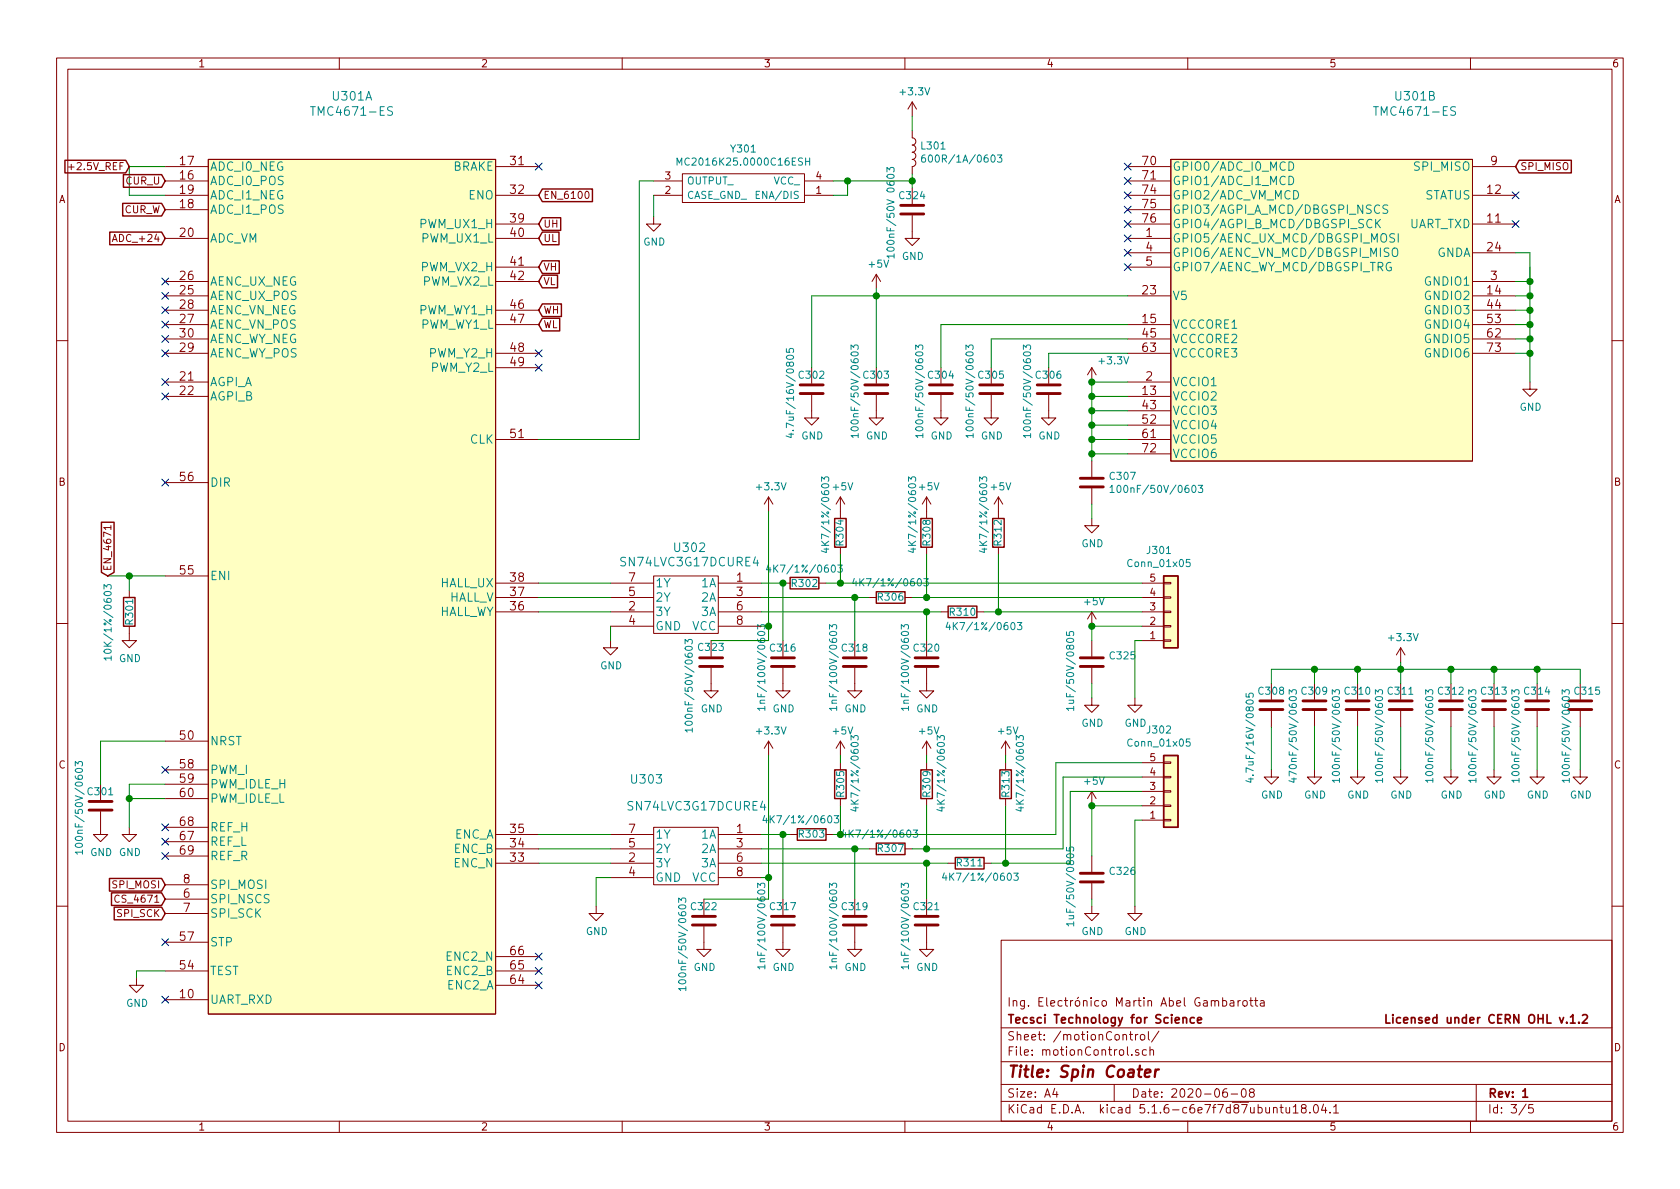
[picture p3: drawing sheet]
<svg xmlns="http://www.w3.org/2000/svg" width="297mm" height="210mm" viewBox="0 0 297 210" stroke-linecap="round" stroke-linejoin="round" font-family="sans-serif">
<g fill="none" stroke="#840000" stroke-width=".18">
<path d="M10 10.3h277v189.9h-277zM12 12.2h273v186.1h-273zM60 10.3v1.9M110 10.3v1.9M160 10.3v1.9M161.3 18v2.6M161.3 18l-.8 1.3M161.3 18l.8 1.3M210 10.3v1.9M260 10.3v1.9M12.1 29.5h1M29.2 32h7.6"/>
<path d="M29.2 29.5h7.6M29.2 37.1h7.6M29.2 34.5h7.6M36.8 28.2h50.8v151.1h-50.8zM87.6 29.5h7.6M87.6 34.5h7.6M87.6 39.6h7.6M103.5 34l.2-.2a.69 .69 0 0 1 .5 .7 .69 .69 0 0 1-.5 .6l-.2-.1-.1-.4zM115.6 38.3v1.3h1.2l-1.2 1.3-1.3-1.3h1.3M115.6 32h5M115.6 34.5h5M120.6 30.7h21.6v5.1h-21.6z"/>
<path d="M142.2 32h5.1M142.2 34.5h5.1M161.3 23.1v1.3a.63 .63 0 0 1 .6 .6 .63 .63 0 0 1-.6 .6 .63 .63 0 0 1 .6 .7 .63 .63 0 0 1-.6 .6 .63 .63 0 0 1 .6 .7 .63 .63 0 0 1-.6 .6 .63 .63 0 0 1 .6 .6 .63 .63 0 0 1-.6 .7v1.2M161.3 38.1v4.1h1.3l-1.3 1.2-1.3-1.2h1.3M161.3 33.3v2.8M199.4 32h7.6M199.4 29.5h7.6M199.4 37.1h7.6M199.4 34.5h7.6M199.4 39.6h7.6M207 28.2h53.3v53.3h-53.3zM260.3 29.5h7.7"/>
<path d="M260.3 34.5h7.7M260.3 39.6h7.7M19.9 42.7l.4-1.3 .4 1.3M20 42.4h.6M29.2 42.2h7.6M29.2 52.3h7.6M29.2 49.8h7.6M29.2 57.4h7.6M29.2 54.9h7.6M29.2 59.9h7.6M87.6 42.2h7.6M87.6 49.8h7.6"/>
<path d="M87.6 57.4h7.6M87.6 54.9h7.6M87.6 47.2h7.6M154.9 48.5l-.7 1.3M154.9 48.5v2.5M154.9 48.5l.8 1.3M199.4 42.2h7.6M199.4 52.3h7.6M199.4 57.4h7.6M199.4 59.9h7.6M199.4 47.2h7.6M199.4 44.7h7.6"/>
<path d="M260.3 52.3h7.7M260.3 49.8h7.7M260.3 57.4h7.7M260.3 54.9h7.7M260.3 59.9h7.7M260.3 44.7h7.7M10 60.2h2M29.2 67.6h7.6M29.2 70.1h7.6M29.2 62.5h7.6M87.6 62.5h7.6M87.6 65h7.6"/>
<path d="M87.6 77.7h7.6M143.5 69.8v4.1h1.3l-1.3 1.3-1.3-1.3h1.3M143.5 65v2.8M154.9 69.8v4.1h1.3l-1.3 1.3-1.2-1.3h1.2M154.9 65v2.8M166.4 69.8v4.1h1.2l-1.2 1.3-1.3-1.3h1.3M166.4 65v2.8M175.3 69.8v4.1h1.2l-1.2 1.3-1.3-1.3h1.3M175.3 65v2.8M185.4 69.8v4.1h1.3l-1.3 1.3-1.3-1.3h1.3M185.4 65v2.8M193 65v2.6"/>
<path d="M193 65l-.7 1.3M193 65l.8 1.3M199.4 67.6h7.6M199.4 70.1h7.6M199.4 62.5h7.6M199.4 77.7h7.6M199.4 72.6h7.6M199.4 75.2h7.6M260.3 62.5h7.7M270.5 67.6v1.2h1.3l-1.3 1.3-1.3-1.3h1.3M285 60.2h2M19.6 93.3h-1.3l.4 .3"/>
<path d="M19.6 92.9v.7M29.2 85.3h7.6M135.9 87.9v2.5M135.9 87.9l-.8 1.2M135.9 87.9l.8 1.2M148.6 87.9v3.8M148.6 96.8v1.2M148.6 87.9l-.8 1.2M148.6 87.9l.8 1.2M163.8 87.9v3.8M163.8 96.8v1.2M163.8 87.9l-.7 1.2"/>
<path d="M163.8 87.9l.8 1.2M176.5 87.9v3.8M176.5 96.8v1.2M176.5 87.9l-.7 1.2M176.5 87.9l.8 1.2M193 91.7v1.3h1.3l-1.3 1.2-1.2-1.2h1.2M193 81.5v2.8M193 86.4v2.7M199.4 80.3h7.6M10 110.3h2M22.9 110.7v2.6h1.2l-1.2 1.2-1.3-1.2h1.3M22.9 104.4v1.3"/>
<path d="M29.2 101.8h7.6M87.6 108.2h7.6M87.6 105.7h7.6M87.6 103.1h7.6M107.9 113.3v1.2h1.3l-1.3 1.3-1.2-1.3h1.2M107.9 108.2h7.7M107.9 105.7h7.7M107.9 103.1h7.7M107.9 110.7h7.7M115.6 101.8h11.4v10.2h-11.4zM125.7 118.1v4.1h1.3l-1.3 1.2-1.2-1.2h1.2M125.7 113.3v2.8"/>
<path d="M127 108.2h7.6M127 105.7h7.6M127 103.1h7.6M127 110.7h7.6M138.4 118.1v4.1h1.3l-1.3 1.2-1.2-1.2h1.2M138.4 103.1h1.3M138.4 113.3v2.8M144.8 103.1h1.2M151.1 118.1v4.1h1.3l-1.3 1.2-1.2-1.2h1.2M151.1 113.3v2.8M153.7 105.7h1.2M160 105.7h1.3"/>
<path d="M163.8 118.1v4.1h1.3l-1.3 1.2-1.2-1.2h1.2M163.8 113.3v2.8M166.4 108.2h1.2M172.7 108.2h1.3M193 108.2v2.5M193 113.3v2.8M193 118.1v2.8M193 108.2l-.7 1.3M193 108.2l.8 1.3M201.9 108.2h3.8M201.9 105.7h3.8M201.9 103.1h3.8"/>
<path d="M201.9 110.7h3.8M201.9 113.3h3.8M205.7 103h1.3v.2h-1.3zM205.7 105.5h1.3v.3h-1.3zM205.7 110.6h1.3v.3h-1.3zM205.7 113.2h1.3v.2h-1.3zM205.7 108.1h1.3v.2h-1.3zM247.6 114.5v2.6M247.6 114.5l-.7 1.3M247.6 114.5l.8 1.3M285 110.3h2M17.8 138.7v2.8"/>
<path d="M29.2 131.1h7.6M29.2 136.1h7.6M29.2 138.7h7.6M135.9 131.1l-.8 1.2M135.9 131.1v2.5M135.9 131.1l.8 1.2M148.6 131.1l-.8 1.2M148.6 131.1v2.5M148.6 134.9v1.2M148.6 131.1l.8 1.2M163.8 131.1l-.7 1.2M163.8 131.1v2.5"/>
<path d="M163.8 134.9v1.2M163.8 131.1l.8 1.2M177.8 131.1l-.8 1.2M177.8 131.1v2.5M177.8 134.9v1.2M177.8 131.1l.8 1.2M193 123.4v1.3h1.3l-1.3 1.3-1.2-1.3h1.2M193 139.9v2.6M193 139.9l-.7 1.3M193 139.9l.8 1.3M200.7 123.4v1.3h1.2l-1.2 1.3-1.3-1.3h1.3M201.9 139.9h3.8"/>
<path d="M201.9 137.4h3.8M201.9 134.9h3.8M205.7 134.7h1.3v.3h-1.3zM205.7 137.3h1.3v.2h-1.3zM205.7 139.8h1.3v.3h-1.3zM224.8 136.1v1.3h1.3l-1.3 1.3-1.3-1.3h1.3M224.8 120.9v2.8M224.8 125.7v2.8M232.4 136.1v1.3h1.3l-1.3 1.3-1.3-1.3h1.3M232.4 120.9v2.8M232.4 125.7v2.8M240 136.1v1.3h1.3l-1.3 1.3-1.2-1.3h1.2"/>
<path d="M240 120.9v2.8M240 125.7v2.8M247.6 136.1v1.3h1.3l-1.3 1.3-1.2-1.3h1.2M247.6 120.9v2.8M247.6 125.7v2.8M256.5 136.1v1.3h1.3l-1.3 1.3-1.2-1.3h1.2M256.5 120.9v2.8M256.5 125.7v2.8M264.2 136.1v1.3h1.2l-1.2 1.3-1.3-1.3h1.3M264.2 120.9v2.8M264.2 125.7v2.8M271.8 136.1v1.3h1.2l-1.2 1.3-1.3-1.3h1.3"/>
<path d="M271.8 120.9v2.8M271.8 125.7v2.8M279.4 136.1v1.3h1.3l-1.3 1.3-1.3-1.3h1.3M279.4 120.9v2.8M279.4 125.7v2.8M17.8 143.5v4.1h1.2l-1.2 1.2-1.3-1.2h1.3M21.1 158.4a.6 .6 0 0 0-.9 .4 .6 .6 0 0 0 .6 .8l.3-.2M22.9 146.3v1.3h1.2l-1.2 1.2-1.3-1.2h1.3M29.2 159h7.6M29.2 141.2h7.6M29.2 148.8h7.6M29.2 146.3h7.6"/>
<path d="M29.2 151.4h7.6M29.2 156.5h7.6M87.6 147.6h7.6M87.6 150.1h7.6M87.6 152.6h7.6M107.9 147.6h7.7M107.9 150.1h7.7M107.9 152.6h7.7M107.9 155.2h7.7M115.6 146.3h11.4v10.2h-11.4zM124.5 159v2.8M127 147.6h7.6"/>
<path d="M127 150.1h7.6M127 152.6h7.6M127 155.2h7.6M138.4 159v2.8M139.7 147.6h1.3M146 147.6h1.3M148.6 141.2v1.3M151.1 159v2.8M153.7 150.1h1.2M160 150.1h1.3M163.8 141.2v1.3M163.8 159v2.8"/>
<path d="M167.6 152.6h1.3M174 152.6h1.3M177.8 141.2v1.3M193 151.4v2.8M193 156.2v2.8M201.9 145h3.8M201.9 142.5h3.8M205.7 142.4h1.3v.2h-1.3zM205.7 144.9h1.3v.3h-1.3zM10 160.2h2M24.1 173v1.2h1.3l-1.3 1.3-1.2-1.3h1.2M29.2 176.8h7.6"/>
<path d="M29.2 171.7h7.6M29.2 166.6h7.6M29.2 161.5h7.6M87.6 171.7h7.6M87.6 174.2h7.6M87.6 169.2h7.6M105.4 160.3v1.2h1.3l-1.3 1.3-1.3-1.3h1.3M124.5 163.8v4.1h1.2l-1.2 1.3-1.3-1.3h1.3M138.4 163.8v4.1h1.3l-1.3 1.3-1.2-1.3h1.2M151.1 163.8v4.1h1.3l-1.3 1.3-1.2-1.3h1.2M163.8 163.8v4.1h1.3l-1.3 1.3-1.2-1.3h1.2M177 166.3h108v32h-108z"/>
<path d="M193 160.3v1.2h1.3l-1.3 1.3-1.2-1.3h1.2M200.7 160.3v1.2h1.2l-1.2 1.3-1.3-1.3h1.3M216.2 177l.4-.1 .3 .3-.1 .6-.2 .1-.4-.1M216.2 176.4v1.5M217.5 177h.6l.1 .9M218.2 177.3l-.5 .1-.3 .2 .3 .3 .5-.1M218.9 176.9v1M219.3 176.9l-.4 .2v.1M219.8 177.1l.2-.2 .4 .2 .1 .5-.1 .2-.4 .1-.2-.1zM221 176.9h.5M221.2 176.4v1.3l.3 .2M221.8 176.9h.6"/>
<path d="M222 176.4v1.3l.4 .2M222.9 177h.5l.1 .9M223.5 177.3l-.5 .1-.2 .2 .2 .3 .5-.1M285 160.2h2M60 198.3v1.9M110 198.3v1.9M160 198.3v1.9M177 194.8h108M177 191.8h108M177 187.8h108M177 181.8h108M186.5 192.5l-.4 1h1"/>
<path d="M186.8 193v1M197 191.8v3M199.7 182.9h.6M199.9 182.4v1.3l.4 .2M200.1 186.5v.1M200.8 182.9v1M201.2 182.9l-.4 .3M201.3 185.7l-.3-.1-.2 .2v.2l.5 .2v.3h-.5M201.7 183.1l.2-.2 .4 .2v.7l-.2 .1-.4-.1zM202.7 185.7l-.4-.1-.3 .3 .1 .6h.6M203 182.4v1.3l.3 .2M203.3 185.7l.3-.1 .3 .1 .1 .9"/>
<path d="M203.3 185.1v1.5M204.9 182.3l-1.3 2M210 198.3v1.9M216.9 192.5a.62 .62 0 0 0-.7 .7l.1 .7 .2 .1 .5-.1v-.5l-.1-.2-.4-.1-.3 .3M217.7 193.5h1.1M219.6 192.7l.4-.2a.94 .94 0 0 1 0 1.5 .82 .82 0 0 1-.4-1.3zM221.2 193.2l-.3-.3 .1-.2 .2-.2 .4 .1 .2 .2-.1 .2-.6 .2a.48 .48 0 0 0-.1 .7l.2 .1 .5-.1a.48 .48 0 0 0-.1-.7h-.1M225.2 196l.2-.2 .3 .1 .1 .9M226.3 195.8h.6M226.5 195.3v1.3l.4 .2M227.4 195.8l.1 .9 .3 .1 .2-.1M228 195.8v1"/>
<path d="M228.7 195.8l.4-.5v1.5M228.7 196.8h.8M230.4 196l-.3-.2v-.3a.48 .48 0 0 1 .8 0l-.1 .4-.7 .2v.4l.3 .3h.3l.2-.3v-.4l-.2-.1M231.6 196.7v.1M232.4 195.4l.2-.1a.8 .8 0 0 1 .5 .8 .8 .8 0 0 1-.5 .7 1 1 0 0 1-.2-1.4zM234 195.2l-.3 1.1h.9M234.4 195.8v1M235.2 196.7v.1M235.8 195.8l.4-.5v1.5M235.8 196.8h.9M260 198.3v1.9M261 191.8v6.5"/>
<path d="M269.8 195.2l-1.2 2M271 195.3h-.7v.7l.2-.1 .5 .1 .1 .2-.1 .5-.2 .1-.5-.1"/>
</g>
<g fill="none" stroke="#840000" stroke-width=".3">
<path d="M245.1 179.4v1.5h.7M246.3 179.4v.2M246.3 179.9v1M249.6 179.9v1M254.1 179.4v1.5M255.9 179.9l.1 .9 .3 .1 .2-.1M256.5 179.9v1M257.3 179.9v1M259.3 179.4v1.5M261.3 179.9v1M261.7 179.9l-.4 .2v.1M264.2 179.6a.7 .7 0 0 0-.9 .2 .7 .7 0 0 0 .1 .9 .55 .55 0 0 0 .8 .1"/>
<path d="M265.5 179.4h-.7v1.5h.7M268.5 179.4v1.5l-.8-1.5v1.5M270.4 179.6l.3-.2a.53 .53 0 0 1 .6 .5v.5a.51 .51 0 0 1-.8 .4 1.05 1.05 0 0 1-.1-1.2zM272 179.4v1.5M272.8 179.4v1.5M273.5 179.4v1.5h.7M275.7 179.9l.4 1 .4-1M277.7 179.9l.4-.5v1.5M279.8 179.6l.2-.2h.4l.3 .5-1 1h1M209.2 180.1v-.1a.37 .37 0 0 1 .6 .1v.8M211.2 180l-.5-.1-.3 .3 .1 .6 .2 .1 .5-.1M211.7 180.4l.7-.1v-.3l-.5-.1-.2 .2 .1 .7h.6"/>
<path d="M247.6 180l-.4-.1-.3 .3 .1 .6h.6M248.2 180.4l.7-.1-.1-.3-.4-.1-.2 .2 .1 .7h.5M249.6 180.1l.2-.2 .3 .1 .1 .9M251.4 180a.37 .37 0 0 0-.6 .1l.1 .3 .5 .1 .1 .1-.2 .3-.5-.1M252 180.4l.8-.1-.1-.3-.4-.1-.3 .2 .1 .7h.6M254.1 180l-.5-.1-.3 .3 .2 .6h.6M257.3 180.1v-.1a.37 .37 0 0 1 .6 .1v.8M259.3 180l-.5-.1-.3 .3 .2 .6h.6M259.9 180.4l.7-.1-.1-.3-.4-.1-.2 .2 .1 .7h.5M264.8 180.1h.5M266.2 180.2l.7-.1 .1-.2-.1-.4-.7-.1v1.5M266.5 180.2l.5 .7"/>
<path d="M269.2 193l.5-.5v1.5M269.2 194h.9M272 180.1h.8M277 180.8v.1M277.7 180.9h.8M279.2 180.8v.1"/>
</g>
<path d="M202.4 189.8l1-.2v-.4h-.8l-.2 1 .2 .2 .6-.1M204.3 189.1l-.1 1.3M204.9 189.1a.5 .5 0 0 0-.6 .4" fill="none" stroke="#840000" stroke-width=".41"/>
<g fill="none" stroke="#840000" stroke-width=".51">
<path d="M159.3 37.8h4M159.3 36.3h4M141.5 69.6h4M141.5 68.1h4M152.9 69.6h4.1M152.9 68.1h4.1M164.3 69.6h4.1M164.3 68.1h4.1M173.2 69.6h4.1M173.2 68.1h4.1M183.4 69.6h4.1M183.4 68.1h4.1"/>
<path d="M191 86.1h4.1M191 84.6h4.1M123.7 117.9h4.1M123.7 116.3h4.1M136.4 117.9h4.1M136.4 116.3h4.1M149.1 117.9h4.1M149.1 116.3h4.1M161.8 117.9h4.1M161.8 116.3h4.1M191 117.9h4.1M191 116.3h4.1"/>
<path d="M222.8 125.5h4M222.8 123.9h4M230.4 125.5h4M230.4 123.9h4M238 125.5h4.1M238 123.9h4.1M245.6 125.5h4.1M245.6 123.9h4.1M254.5 125.5h4.1M254.5 123.9h4.1M262.1 125.5h4.1M262.1 123.9h4.1"/>
<path d="M269.7 125.5h4.1M269.7 123.9h4.1M277.4 125.5h4M277.4 123.9h4M15.7 143.3h4.1M15.7 141.7h4.1M191 156h4.1M191 154.4h4.1M122.4 163.6h4.1M122.4 162h4.1M136.4 163.6h4.1M136.4 162h4.1"/>
<path d="M149.1 163.6h4.1M149.1 162h4.1M161.8 163.6h4.1M161.8 162h4.1"/>
</g>
<g fill="none" stroke="#008484" stroke-width=".18">
<path d="M54.9 18.9h.9M69.4 18.9h-.6l-.3 .2 .1 .4 .7 .3v.4a.62 .62 0 0 1-.8 .1M242.8 18.9h.9M257.4 18.9h-.6l-.3 .2 .1 .4 .7 .3v.4a.62 .62 0 0 1-.8 .1M119.7 29.2v-1.3l.4 .9 .4-.9v1.3M133.7 34.4h.4M134.3 33.8h-.6v1.3h.6M142.4 28.5h.8M143.2 27.9v1.3M156.8 30.4v-.8l.5 .4 .1-.3h.6l.1 .2-.1 .5M163.6 27.4l-.4 .1a.87 .87 0 0 0 0 1.2l.4-.2v-.5l-.4-.1-.3 .2M176.4 27.4h.7l-.4 .5 .4 .1-.1 .6-.5 .1-.1-.2"/>
<path d="M227.9 28.6a.75 .75 0 0 1 .8 .8 .75 .75 0 0 1-.8 .7zM227.9 31.2a.75 .75 0 0 1 .8 .7 .75 .75 0 0 1-.8 .8zM228.7 33.7a.76 .76 0 0 1 .9 .7 .76 .76 0 0 1-.9 .8zM242.6 38.9a.59 .59 0 0 0-.8 0 .59 .59 0 0 0-.1 .7 .56 .56 0 0 0 .2 .6 .56 .56 0 0 0 .7 0M243.2 38.8v1.5M243.4 39.4l.7 .9M243.9 36.4a.7 .7 0 0 0-.9 .2 .7 .7 0 0 0 .2 .9 .55 .55 0 0 0 .7 .1M244.1 38.8l-.9 .8M245.4 36.3l-.6-.1-.3 .3 .1 .3 .7 .4v.4a.62 .62 0 0 1-.8 .1M158.1 45.3h-1.3l.4 .3M158.1 44.9v.7M245.9 46.5a.73 .73 0 0 0-.9 .5 .73 .73 0 0 0 .6 .9l.4-.1v-.5h-.3"/>
<path d="M246.4 43.9a.5 .5 0 0 1 .5 0 .5 .5 0 0 1 .2 .5v.5a.5 .5 0 0 1-.5 .5 .5 .5 0 0 1-.4-.5v-.5zM246.6 41.4l-.6-.1-.3 .3 .1 .3 .7 .4v.4l-.2 .1-.6-.1M247.2 41.3v1.5M139 61.7v.6h.6l-.1-.2 .1-.4h.6l.1 .1-.1 .5M139.5 76.8h.8M139.9 76.6v.8l-.9-.3M150.5 61.8v-.8l.5 .4 .1-.3h.5l.1 .1-.1 .6M151.7 77h-1.2l.3 .4M151.7 76.7v.7M161.9 61.8v-.8l.5 .4 .1-.3h.5l.2 .1-.2 .6M163.2 77h-1.3l.4 .4M163.2 76.7v.7"/>
<path d="M170.8 61.8v-.8l.5 .4 .1-.3h.5l.2 .1-.2 .6M172.1 77h-1.3l.3 .4M172.1 76.7v.7M180.9 61.8v-.8l.5 .4 .2-.3h.5l.1 .1-.1 .6M182.2 77h-1.3l.4 .4M182.2 76.7v.7M135.8 99.9l-.3 .9h.8M145.3 85.1v-.8l.4 .5 .2-.4 .4-.1 .2 .3-.1 .5M145.7 97.1h.8M146.1 96.9v.8l-.9-.3M148.1 99.9h.8l-.4 .5 .3 .1 .1 .5-.2 .2-.6-.1M160.6 85.1v-.8l.5 .5 .1-.4 .5-.1 .2 .3-.1 .5"/>
<path d="M161.1 97.1h.8M161.5 96.9v.8l-.9-.3M173.2 85.1v-.8l.5 .5 .1-.4 .4-.1 .3 .3-.2 .5M173.6 97.1h.9M174 96.9v.8l-.8-.3M196.3 86.2l.3-.4v1.3M196.3 87.1h.7M210.4 98.9h-.6l-.1 .6 .2-.1 .4 .1 .1 .6-.2 .1-.5-.1M211.9 85.8h.7l-.4 .5 .4 .1v.6l-.2 .1-.5-.1M18.4 104.2v-.8l.5 .4 .1-.4h.4l.3 .2-.2 .6M19.7 116.4h-1.3l.3 .4M19.7 116v.8"/>
<path d="M121.1 113.9v-.8l.5 .4 .1-.4h.6l.1 .2-.1 .6M134 111.2v-.7l.4 .4 .2-.4 .6 .1v.5l-.1 .1M136.1 100.3v.9M146.7 111.2v-.7l.4 .4 .2-.4 .6 .1v.5l-.1 .1M151.1 102.3l-.4 .9h.8M151.4 102.8v.8M159.4 111.2v-.7l.4 .4 .2-.4 .6 .1v.5l-.1 .1M163.3 102.3h.8l-.4 .5 .4 .1v.5l-.2 .2-.6-.1M167.6 110l-.3 .9h.8M167.9 110.5v.8M179.9 110.1h.8l-.5 .5 .4 .1 .1 .4-.3 .2-.5-.1M188.6 111.7v.6l.6 .1-.1-.2v-.4l.6-.1 .1 .2-.1 .5"/>
<path d="M13.3 135.5v-.8l.5 .4 .1-.4h.6l.1 .2-.1 .6M122.4 129.1h-1.3l.4 .4M122.4 128.7v.8M135.2 125.3h-1.2l.3 .3M135.2 124.9v.7M147.9 125.3h-1.2l.3 .3M147.9 124.9v.7M150.5 130.9v-.8l.5 .4 .1-.4h.4l.2 .2-.1 .6M160.6 125.3h-1.2l.3 .3M160.6 124.9v.7M165.7 130.9v-.8l.5 .4 .1-.4h.5l.2 .2-.1 .6M179.7 130.9v-.8l.5 .4 .1-.4h.4l.2 .2-.1 .6"/>
<path d="M189.8 125.3h-1.2l.3 .3M189.8 124.9v.7M210.4 130.7h-.6l-.1 .6 .2-.1h.4l.1 .6-.2 .1-.5-.1M220.3 122.6v.6l.6 .1-.1-.2 .1-.5h.6l.1 .2-.1 .5M220.8 137.7h.8M221.2 137.6v.7l-.9-.3M227.9 122.8v-.8l.5 .4 .1-.4h.6l.1 .2-.1 .6M228.4 137.7h.8M228.8 137.6v.7l-.9-.3M235.6 122.8v-.8l.4 .4 .2-.4h.5l.1 .2-.1 .6M236.8 138h-1.2l.3 .3M236.8 137.6v.7"/>
<path d="M243.2 122.8v-.8l.5 .4 .1-.4h.5l.1 .2-.1 .6M244.4 138h-1.2l.3 .3M244.4 137.6v.7M252.1 122.8v-.8l.5 .4 .1-.4h.5l.1 .2-.1 .6M253.3 138h-1.2l.3 .3M253.3 137.6v.7M259.7 122.8v-.8l.5 .4 .1-.4h.5l.2 .2-.2 .6M261 138h-1.3l.3 .3M261 137.6v.7M267.3 122.8v-.8l.5 .4 .1-.4h.6l.1 .2-.1 .6M268.6 138h-1.3l.4 .3M268.6 137.6v.7"/>
<path d="M276.2 122.8v-.8l.5 .4 .1-.4h.5l.2 .2-.2 .6M277.5 138h-1.3l.4 .3M277.5 137.6v.7M14.6 150.7h-1.3l.4 .3M14.6 150.3v.7M120 159.6v-.8l.5 .4 .1-.4h.5l.2 .2-.2 .6M134 157v-.8l.4 .4 .2-.4 .6 .1v.5l-.1 .2M135.2 144.2l-.3 .9h.8M135.5 144.7v.8M146.7 157v-.8l.4 .4 .2-.4 .6 .1v.5l-.1 .2M147.5 144.2h.8l-.4 .5 .3 .2 .1 .4-.3 .2-.5-.1M149.2 146.7l-.3 .9h.8"/>
<path d="M149.5 147.2v.9M150.9 142.8h.8M151.3 142.7v.8l-.9-.4M159.4 157v-.8l.4 .4 .2-.4 .6 .1v.5l-.1 .2M161.5 146.8h.8l-.5 .5 .4 .1 .1 .4-.3 .3-.5-.2M166.1 142.8h.9M166.5 142.7v.8l-.8-.4M167 154.4l-.4 .8h.8M167.3 154.8v.9M179.2 154.4h.8l-.4 .5 .4 .1v.4l-.2 .3-.6-.2M180.1 142.8h.8M180.5 142.7v.8l-.9-.4"/>
<path d="M188.6 149.8v.6l.6 .1-.1-.2v-.4l.6-.1 .1 .2-.1 .5M121.3 174.8h-1.3l.3 .4M121.3 174.5v.7M135.2 171h-1.2l.3 .3M135.2 170.6v.7M147.9 171h-1.2l.3 .3M147.9 170.6v.7M160.6 171h-1.2l.3 .3M160.6 170.6v.7M189.8 163.4h-1.2l.3 .3M189.8 163v.7"/>
</g>
<g fill="none" stroke="#840000" stroke-width=".25">
<path d="M11.5 28.3h10.7l.7 1.2-.7 1.1h-10.7zM21.7 36h6.9l.6 1.1-.6 1.1h-6.9zM21.8 30.9h6.8l.6 1.1-.6 1.1h-6.8zM95.9 33.4h8.8v2.3h-8.8l-.7-1.2zM95.9 38.5h3.2v2.2h-3.2l-.7-1.1zM268.6 28.3h9.2v2.3h-9.2l-.6-1.1zM19.4 41h9.2l.6 1.2-.6 1.1h-9.2zM95.9 46.1h3v2.3h-3l-.7-1.2zM95.9 41h2.9v2.3h-2.9l-.7-1.1zM95.9 48.7h2.7v2.2h-2.7l-.7-1.1zM95.9 53.7h3.4v2.3h-3.4l-.7-1.1zM95.9 56.3h3.1v2.2h-3.1l-.7-1.1z"/>
<path d="M17.9 92.3h2.3v8.9l-1.2 .6-1.1-.6zM147.6 91.7h2v5.1h-2zM162.8 91.7h2v5.1h-2zM175.5 91.7h2v5.1h-2zM21.8 105.7h2.1v5h-2.1zM139.7 102.1h5.1v2h-5.1zM154.9 104.6h5.1v2.1h-5.1zM167.6 107.2h5.1v2h-5.1zM205.7 101.8h2.6v12.7h-2.6zM147.6 136.1h2v5.1h-2zM162.8 136.1h2v5.1h-2zM176.8 136.1h2v5.1h-2z"/>
<path d="M205.7 133.6h2.6v12.7h-2.6zM19.4 155.3h9.2l.6 1.2-.6 1.1h-9.2zM19.7 157.9h8.9l.6 1.1-.6 1.1h-8.9zM141 146.6h5v2h-5zM154.9 149.1h5.1v2h-5.1zM168.9 151.6h5.1v2.1h-5.1zM20.2 160.4h8.4l.6 1.1-.6 1.2h-8.4z"/>
</g>
<g fill="#ffffc2" stroke="#ffffc2" stroke-width=".18">
<path d="M36.8 28.2h50.8v151.1h-50.8z"/>
<path d="M207 28.2h53.3v53.3h-53.3z"/>
<path d="M205.7 133.6h2.6v12.7h-2.6z"/>
<path d="M205.7 101.8h2.6v12.7h-2.6z"/>
</g>
<g fill="none" stroke="#008400" stroke-width=".18">
<path d="M29.2 29.5h-6.3v5h6.3M115.6 34.5v3.8M115.6 32h-2.6v45.7h-17.8M147.3 32h14M149.9 32v2.5h-2.6M161.3 20.6v2.5M161.3 30.7v2.6M154.9 51v14M199.4 57.4h-33v7.6M199.4 59.9h-24.1v5.1M199.4 52.3h-55.9v12.7M268 57.4h2.5"/>
<path d="M268 44.7h2.5v22.9M268 59.9h2.5M268 52.3h2.5M268 49.8h2.5M268 54.9h2.5M193 77.7h6.4M193 70.1h6.4M193 72.6h6.4M193 75.2h6.4M199.4 67.6h-6.4v13.9M199.4 62.5h-14v2.5M268 62.5h2.5"/>
<path d="M135.9 90.4v22.9h-10.2M148.6 98v5.1M163.8 98v7.7M176.5 98v10.2M193 89.1v2.6M193 80.3h6.4M19 101.8h10.2M22.9 101.8v2.6M95.2 108.2h12.7M95.2 105.7h12.7M95.2 103.1h12.7M107.9 110.7v2.6"/>
<path d="M134.6 110.7h1.3M134.6 108.2h31.8M134.6 105.7h19.1M134.6 103.1h3.8v10.2M146 103.1h55.9M151.1 105.7v7.6M161.3 105.7h40.6M163.8 108.2v5.1M174 108.2h27.9M201.9 110.7h-8.9v2.6M201.9 113.3h-1.2v10.1M232.4 118.4v2.5"/>
<path d="M240 118.4v2.5M247.6 117.1v3.8M256.5 118.4v2.5M264.2 118.4v2.5M271.8 118.4v2.5M29.2 138.7h-6.3v7.6M29.2 131.1h-11.4v7.6M135.9 133.6v25.4h-11.4M148.6 133.6v1.3M163.8 133.6v1.3M177.8 133.6v1.3M193 120.9v2.5"/>
<path d="M201.9 139.9h-12.7v12.7h-13.9M201.9 134.9h-15.2v12.7h-39.4M201.9 137.4h-13.9v12.7h-26.7M224.8 120.9v-2.5h54.6v2.5M224.8 128.5v7.6M232.4 128.5v7.6M240 128.5v7.6M247.6 128.5v7.6M256.5 128.5v7.6M264.2 128.5v7.6M271.8 128.5v7.6M279.4 128.5v7.6"/>
<path d="M22.9 141.2h6.3M95.2 152.6h12.7M95.2 147.6h12.7M95.2 150.1h12.7M107.9 155.2h-2.5v5.1M134.6 155.2h1.3M134.6 152.6h33M134.6 147.6h5.1M134.6 150.1h19.1M138.4 147.6v11.4M148.6 142.5v5.1M151.1 150.1v8.9"/>
<path d="M163.8 142.5v7.6M163.8 152.6v6.4M177.8 142.5v10.1M193 159v1.3M201.9 142.5h-8.9v8.9M201.9 145h-1.2v15.3M29.2 171.7h-5.1v1.3"/>
</g>
<g fill="#008400" stroke="#008400" stroke-width=".25">
<circle cx="176.5" cy="108.2" r=".51"/>
<circle cx="148.6" cy="147.6" r=".51"/>
<circle cx="193" cy="80.3" r=".51"/>
<circle cx="193" cy="77.7" r=".51"/>
<circle cx="163.8" cy="150.1" r=".51"/>
<circle cx="193" cy="110.7" r=".51"/>
<circle cx="193" cy="142.5" r=".51"/>
<circle cx="177.8" cy="152.6" r=".51"/>
<circle cx="193" cy="75.2" r=".51"/>
<circle cx="161.3" cy="32" r=".51"/>
<circle cx="154.9" cy="52.3" r=".51"/>
<circle cx="22.9" cy="101.8" r=".51"/>
<circle cx="270.5" cy="49.8" r=".51"/>
<circle cx="270.5" cy="62.5" r=".51"/>
<circle cx="270.5" cy="59.9" r=".51"/>
<circle cx="270.5" cy="57.4" r=".51"/>
<circle cx="270.5" cy="54.9" r=".51"/>
<circle cx="270.5" cy="52.3" r=".51"/>
<circle cx="193" cy="72.6" r=".51"/>
<circle cx="193" cy="70.1" r=".51"/>
<circle cx="193" cy="67.6" r=".51"/>
<circle cx="149.9" cy="32" r=".51"/>
<circle cx="247.7" cy="118.4" r=".51"/>
<circle cx="240" cy="118.4" r=".51"/>
<circle cx="232.4" cy="118.4" r=".51"/>
<circle cx="151.1" cy="105.7" r=".51"/>
<circle cx="163.8" cy="108.2" r=".51"/>
<circle cx="148.6" cy="103.1" r=".51"/>
<circle cx="138.4" cy="103.1" r=".51"/>
<circle cx="22.9" cy="141.2" r=".51"/>
<circle cx="271.8" cy="118.4" r=".51"/>
<circle cx="264.2" cy="118.4" r=".51"/>
<circle cx="256.5" cy="118.4" r=".51"/>
<circle cx="135.9" cy="155.2" r=".51"/>
<circle cx="135.9" cy="110.7" r=".51"/>
<circle cx="151.1" cy="150.1" r=".51"/>
<circle cx="163.8" cy="105.7" r=".51"/>
<circle cx="138.4" cy="147.6" r=".51"/>
<circle cx="163.8" cy="152.6" r=".51"/>
</g>
<g fill="none" stroke="#000084" stroke-width=".18">
<path d="M94.6 28.8l1.3 1.3M95.9 28.8l-1.3 1.3M198.8 39l1.2 1.2M198.8 36.5l1.2 1.2M198.8 33.9l1.2 1.2M198.8 31.4l1.2 1.2M198.8 28.8l1.2 1.3M200 39l-1.2 1.2M200 36.5l-1.2 1.2M200 33.9l-1.2 1.2M200 31.4l-1.2 1.2M200 28.8l-1.2 1.3"/>
<path d="M267.4 39l1.2 1.2M267.4 33.9l1.2 1.2M268.6 39l-1.2 1.2M268.6 33.9l-1.2 1.2M28.6 54.2l1.2 1.3M28.6 49.2l1.2 1.2M28.6 51.7l1.2 1.2M28.6 56.8l1.2 1.2M28.6 59.3l1.2 1.2M29.8 54.2l-1.2 1.3M29.8 49.2l-1.2 1.2M29.8 51.7l-1.2 1.2"/>
<path d="M29.8 56.8l-1.2 1.2M29.8 59.3l-1.2 1.2M198.8 46.6l1.2 1.2M198.8 44.1l1.2 1.2M198.8 41.5l1.2 1.3M200 46.6l-1.2 1.2M200 44.1l-1.2 1.2M200 41.5l-1.2 1.3M28.6 61.9l1.2 1.2M28.6 66.9l1.2 1.3M28.6 69.5l1.2 1.2M29.8 61.9l-1.2 1.2"/>
<path d="M29.8 66.9l-1.2 1.3M29.8 69.5l-1.2 1.2M94.6 61.9l1.3 1.2M94.6 64.4l1.3 1.2M95.9 61.9l-1.3 1.2M95.9 64.4l-1.3 1.2M28.6 84.7l1.2 1.2M29.8 84.7l-1.2 1.2M28.6 135.5l1.2 1.2M29.8 135.5l-1.2 1.2M28.6 145.7l1.2 1.2M28.6 148.2l1.2 1.2"/>
<path d="M28.6 150.8l1.2 1.2M29.8 145.7l-1.2 1.2M29.8 148.2l-1.2 1.2M29.8 150.8l-1.2 1.2M28.6 176.2l1.2 1.2M28.6 166l1.2 1.2M29.8 176.2l-1.2 1.2M29.8 166l-1.2 1.2M94.6 173.6l1.3 1.2M94.6 171.1l1.3 1.2M94.6 168.5l1.3 1.3M95.9 173.6l-1.3 1.2"/>
<path d="M95.9 171.1l-1.3 1.2M95.9 168.5l-1.3 1.3"/>
</g>
<text font-size="2.8" fill="#840000" x="178" y="190.5">Title: Spin Coater</text>
<g font-size="2.1" fill="#008484">
<text x="58.9" y="17.8">U301A</text>
<text x="246.9" y="17.8">U301B</text>
<text x="55.8" y="20.5">TMC4671-ES</text>
<text x="243.8" y="20.5">TMC4671-ES</text>
<text x="37.1" y="32.7">ADC_I0_POS</text>
<text x="37.1" y="30.2">ADC_I0_NEG</text>
<text x="37.1" y="35.3">ADC_I1_NEG</text>
<text x="80" y="30.2">BRAKE</text>
<text x="82.9" y="35.3">ENO</text>
<text x="207.3" y="30.2">GPIO0/ADC_I0_MCD</text>
<text x="207.3" y="32.7">GPIO1/ADC_I1_MCD</text>
<text x="207.3" y="35.3">GPIO2/ADC_VM_MCD</text>
<text x="250.2" y="30.2">SPI_MISO</text>
<text x="251.7" y="35.3">STATUS</text>
<text x="37.1" y="37.8">ADC_I1_POS</text>
<text x="74.4" y="40.4">PWM_UX1_H</text>
<text x="207.3" y="37.8">GPIO3/AGPI_A_MCD/DBGSPI_NSCS</text>
<text x="207.3" y="40.4">GPIO4/AGPI_B_MCD/DBGSPI_SCK</text>
<text x="249" y="40.4">UART_TXD</text>
<text x="37.1" y="42.9">ADC_VM</text>
<text x="74.5" y="48">PWM_VX2_H</text>
<text x="74.6" y="42.9">PWM_UX1_L</text>
<text x="207.3" y="42.9">GPIO5/AENC_UX_MCD/DBGSPI_MOSI</text>
<text x="207.3" y="45.4">GPIO6/AENC_VN_MCD/DBGSPI_MISO</text>
<text x="207.3" y="48">GPIO7/AENC_WY_MCD/DBGSPI_TRG</text>
<text x="253.9" y="45.4">GNDA</text>
<text x="37.1" y="53.1">AENC_UX_POS</text>
<text x="37.1" y="50.5">AENC_UX_NEG</text>
<text x="74.7" y="50.5">PWM_VX2_L</text>
<text x="207.3" y="53.1">V5</text>
<text x="252.1" y="53.1">GNDIO2</text>
<text x="252.1" y="50.5">GNDIO1</text>
<text x="37.1" y="58.1">AENC_VN_POS</text>
<text x="37.1" y="55.6">AENC_VN_NEG</text>
<text x="73.9" y="55.6">PWM_WY1_H</text>
<text x="74.2" y="58.1">PWM_WY1_L</text>
<text x="207.3" y="58.1">VCCCORE1</text>
<text x="252.1" y="55.6">GNDIO3</text>
<text x="252.1" y="58.1">GNDIO4</text>
<text x="37.1" y="63.2">AENC_WY_POS</text>
<text x="37.1" y="60.7">AENC_WY_NEG</text>
<text x="75.9" y="63.2">PWM_Y2_H</text>
<text x="76.1" y="65.8">PWM_Y2_L</text>
<text x="207.3" y="60.7">VCCCORE2</text>
<text x="207.3" y="63.2">VCCCORE3</text>
<text x="252.1" y="60.7">GNDIO5</text>
<text x="252.1" y="63.2">GNDIO6</text>
<text x="37.1" y="68.3">AGPI_A</text>
<text x="37.1" y="70.8">AGPI_B</text>
<text x="207.3" y="70.8">VCCIO2</text>
<text x="207.3" y="68.3">VCCIO1</text>
<text x="207.3" y="73.4">VCCIO3</text>
<text x="207.3" y="75.9">VCCIO4</text>
<text x="83.1" y="78.5">CLK</text>
<text x="207.3" y="78.5">VCCIO5</text>
<text x="207.3" y="81">VCCIO6</text>
<text x="37.1" y="86.1">DIR</text>
<text x="110.2" y="100.1">SN74LVC3G17DCURE4</text>
<text x="119.4" y="97.6">U302</text>
<text x="37.1" y="102.6">ENI</text>
<text x="77.7" y="103.9">HALL_UX</text>
<text x="79.2" y="106.4">HALL_V</text>
<text x="115.8" y="106.4">2Y</text>
<text x="115.8" y="103.9">1Y</text>
<text x="124.1" y="103.9">1A</text>
<text x="124.1" y="106.4">2A</text>
<text x="77.3" y="108.9">HALL_WY</text>
<text x="115.8" y="108.9">3Y</text>
<text x="115.8" y="111.5">GND</text>
<text x="122.4" y="111.5">VCC</text>
<text x="124.1" y="108.9">3A</text>
<text x="37.1" y="131.8">NRST</text>
<text x="37.1" y="136.9">PWM_I</text>
<text x="37.1" y="139.4">PWM_IDLE_H</text>
<text x="37.1" y="142">PWM_IDLE_L</text>
<text x="111.5" y="143.3">SN74LVC3G17DCURE4</text>
<text x="111.8" y="138.6">U303</text>
<text x="37.1" y="149.6">REF_L</text>
<text x="37.1" y="147">REF_H</text>
<text x="80.3" y="148.3">ENC_A</text>
<text x="115.8" y="148.3">1Y</text>
<text x="124.1" y="148.3">1A</text>
<text x="37.1" y="152.1">REF_R</text>
<text x="80.3" y="153.4">ENC_N</text>
<text x="80.3" y="150.8">ENC_B</text>
<text x="115.8" y="153.4">3Y</text>
<text x="115.8" y="155.9">GND</text>
<text x="115.8" y="150.8">2Y</text>
<text x="122.4" y="155.9">VCC</text>
<text x="124.1" y="150.8">2A</text>
<text x="124.1" y="153.4">3A</text>
<text x="37.1" y="159.7">SPI_NSCS</text>
<text x="37.1" y="157.2">SPI_MOSI</text>
<text x="37.1" y="167.4">STP</text>
<text x="37.1" y="162.3">SPI_SCK</text>
<text x="37.1" y="172.4">TEST</text>
<text x="79.1" y="172.4">ENC2_B</text>
<text x="79.1" y="169.9">ENC2_N</text>
<text x="37.1" y="177.5">UART_RXD</text>
<text x="79.1" y="175">ENC2_A</text>
</g>
<g font-size="2.1" fill="#840000">
<text x="31.9" y="29.2">17</text>
<text x="90.3" y="29.2">31</text>
<text x="202.1" y="29.2">70</text>
<text x="263.6" y="29.2">9</text>
<text x="31.9" y="31.7">16</text>
<text x="31.9" y="34.3">19</text>
<text x="90.3" y="34.3">32</text>
<text x="202.1" y="31.7">71</text>
<text x="202.1" y="34.3">74</text>
<text x="263" y="34.3">12</text>
<text x="31.9" y="36.8">18</text>
<text x="31.9" y="41.9">20</text>
<text x="90.3" y="39.4">39</text>
<text x="90.3" y="41.9">40</text>
<text x="202.1" y="36.8">75</text>
<text x="202.1" y="39.4">76</text>
<text x="202.6" y="41.9">1</text>
<text x="263" y="39.4">11</text>
<text x="90.3" y="47">41</text>
<text x="202.6" y="44.4">4</text>
<text x="202.6" y="47">5</text>
<text x="263" y="44.4">24</text>
<text x="31.9" y="52.1">25</text>
<text x="31.9" y="49.5">26</text>
<text x="90.3" y="49.5">42</text>
<text x="202.1" y="52.1">23</text>
<text x="263" y="52.1">14</text>
<text x="263.6" y="49.5">3</text>
<text x="31.9" y="57.1">27</text>
<text x="31.9" y="54.6">28</text>
<text x="31.9" y="59.7">30</text>
<text x="90.3" y="54.6">46</text>
<text x="90.3" y="57.1">47</text>
<text x="202.1" y="57.1">15</text>
<text x="202.1" y="59.7">45</text>
<text x="263" y="54.6">44</text>
<text x="263" y="57.1">53</text>
<text x="263" y="59.7">62</text>
<text x="31.9" y="62.2">29</text>
<text x="90.3" y="62.2">48</text>
<text x="90.3" y="64.8">49</text>
<text x="202.1" y="62.2">63</text>
<text x="263" y="62.2">73</text>
<text x="31.9" y="67.3">21</text>
<text x="31.9" y="69.8">22</text>
<text x="202.1" y="69.8">13</text>
<text x="202.6" y="67.3">2</text>
<text x="90.3" y="77.5">51</text>
<text x="202.1" y="72.4">43</text>
<text x="202.1" y="74.9">52</text>
<text x="202.1" y="77.5">61</text>
<text x="202.1" y="80">72</text>
<text x="31.9" y="85.1">56</text>
<text x="31.9" y="101.6">55</text>
<text x="90.3" y="107.9">36</text>
<text x="90.3" y="105.4">37</text>
<text x="90.3" y="102.9">38</text>
<text x="111.2" y="107.9">2</text>
<text x="111.2" y="105.4">5</text>
<text x="111.2" y="102.9">7</text>
<text x="130.2" y="102.9">1</text>
<text x="130.2" y="105.4">3</text>
<text x="130.2" y="107.9">6</text>
<text x="111.2" y="110.5">4</text>
<text x="130.2" y="110.5">8</text>
<text x="31.9" y="130.8">50</text>
<text x="31.9" y="135.9">58</text>
<text x="31.9" y="138.4">59</text>
<text x="31.9" y="141">60</text>
<text x="31.9" y="148.6">67</text>
<text x="31.9" y="146">68</text>
<text x="90.3" y="149.9">34</text>
<text x="90.3" y="147.3">35</text>
<text x="111.2" y="149.9">5</text>
<text x="111.2" y="147.3">7</text>
<text x="130.2" y="147.3">1</text>
<text x="130.2" y="149.9">3</text>
<text x="31.9" y="151.1">69</text>
<text x="90.3" y="152.4">33</text>
<text x="111.2" y="152.4">2</text>
<text x="111.2" y="154.9">4</text>
<text x="130.2" y="152.4">6</text>
<text x="130.2" y="154.9">8</text>
<text x="32.4" y="158.7">6</text>
<text x="32.4" y="161.3">7</text>
<text x="32.4" y="156.2">8</text>
<text x="31.9" y="166.4">57</text>
<text x="31.9" y="171.4">54</text>
<text x="90.3" y="174">64</text>
<text x="90.3" y="171.4">65</text>
<text x="90.3" y="168.9">66</text>
<text x="31.9" y="176.5">10</text>
<text x="178" y="178">Ing. Electrónico Martin Abel Gambarotta</text>
<text x="178" y="184">Sheet: /motionControl/</text>
<text x="178" y="181">Tecsci Technology for Science</text>
<text x="178" y="186.7">File: motionControl.sch</text>
<text x="178" y="196.9">KiCad E.D.A. kicad 5.1.6-c6e7f7d87ubuntu18.04.1</text>
<text x="178" y="194.1">Size: A4</text>
<text x="200" y="194.1">Date: 2020-06-08</text>
<text x="263" y="194.1">Rev: 1</text>
<text x="263" y="196.9">Id: 3/5</text>
</g>
<g font-size="1.8" fill="#840000">
<text x="35" y="11.9">1</text>
<text x="85" y="11.9">2</text>
<text x="135" y="11.9">3</text>
<text x="185" y="11.9">4</text>
<text x="235" y="11.9">5</text>
<text x="285" y="11.9">6</text>
<text x="10.4" y="35.9">A</text>
<text x="12.9" y="30.1">+2.5V_REF</text>
<text x="22.3" y="32.6">CUR_U</text>
<text x="96" y="35.2">EN_6100</text>
<text x="117.6" y="34.3">2</text>
<text x="117.6" y="31.7">3</text>
<text x="144.3" y="34.3">1</text>
<text x="144.3" y="31.7">4</text>
<text x="268.8" y="30.1">SPI_MISO</text>
<text x="285.4" y="35.9">A</text>
<text x="21.9" y="37.7">CUR_W</text>
<text x="96" y="40.3">UH</text>
<text x="20.6" y="42.8">ADC_+24</text>
<text x="96" y="47.9">VH</text>
<text x="96" y="42.8">UL</text>
<text x="96" y="50.4">VL</text>
<text x="96" y="55.5">WH</text>
<text x="96" y="58">WL</text>
<text x="10.4" y="85.9">B</text>
<text x="285.4" y="85.9">B</text>
<text x="19.7" y="101.1" transform="rotate(-90 19.7 101.1)">EN_4671</text>
<text x="203.4" y="107.9">3</text>
<text x="203.4" y="105.4">4</text>
<text x="203.4" y="102.9">5</text>
<text x="203.4" y="113">1</text>
<text x="203.4" y="110.5">2</text>
<text x="10.4" y="135.9">C</text>
<text x="203.4" y="137.2">4</text>
<text x="203.4" y="134.6">5</text>
<text x="285.4" y="135.9">C</text>
<text x="203.4" y="142.2">2</text>
<text x="203.4" y="139.7">3</text>
<text x="203.4" y="144.8">1</text>
<text x="20.1" y="157.1">SPI_MOSI</text>
<text x="21.1" y="159.6">CS_4671</text>
<text x="20.9" y="162.2">SPI_SCK</text>
<text x="10.4" y="185.9">D</text>
<text x="285.4" y="185.9">D</text>
<text x="35" y="199.9">1</text>
<text x="85" y="199.9">2</text>
<text x="135" y="199.9">3</text>
<text x="185" y="199.9">4</text>
<text x="235" y="199.9">5</text>
<text x="285" y="199.9">6</text>
</g>
<g font-size="1.8" fill="#008484">
<text x="159.3" y="16.9">+3.3V</text>
<text x="120.8" y="29.3">MC2016K25.0000C16ESH</text>
<text x="129.4" y="27">Y301</text>
<text x="163" y="26.4">L301</text>
<text x="164.4" y="28.7">600R/1A/0603</text>
<text x="121.4" y="35.2">CASE_GND_</text>
<text x="121.4" y="32.6">OUTPUT_</text>
<text x="134.3" y="35.2">ENA/DIS</text>
<text x="136.8" y="32.6">VCC_</text>
<text x="159.2" y="35.2">C324</text>
<text x="113.7" y="43.4">GND</text>
<text x="153.7" y="47.3">+5V</text>
<text x="158.2" y="44.2" transform="rotate(-90 158.2 44.2)">100nF/50V 0603</text>
<text x="159.5" y="46">GND</text>
<text x="194.5" y="64.4">+3.3V</text>
<text x="141.4" y="67">C302</text>
<text x="152.8" y="67">C303</text>
<text x="164.2" y="67">C304</text>
<text x="173.1" y="67">C305</text>
<text x="183.3" y="67">C306</text>
<text x="140.4" y="75.8" transform="rotate(-90 140.4 75.8)">4.7uF/16V/0805</text>
<text x="141.7" y="77.7">GND</text>
<text x="151.8" y="75.8" transform="rotate(-90 151.8 75.8)">100nF/50V/0603</text>
<text x="153.1" y="77.7">GND</text>
<text x="163.2" y="75.8" transform="rotate(-90 163.2 75.8)">100nF/50V/0603</text>
<text x="164.5" y="77.7">GND</text>
<text x="172.1" y="75.8" transform="rotate(-90 172.1 75.8)">100nF/50V/0603</text>
<text x="173.4" y="77.7">GND</text>
<text x="182.3" y="75.8" transform="rotate(-90 182.3 75.8)">100nF/50V/0603</text>
<text x="183.6" y="77.7">GND</text>
<text x="268.7" y="72.6">GND</text>
<text x="133.9" y="86.7">+3.3V</text>
<text x="147.4" y="86.7">+5V</text>
<text x="162.6" y="86.7">+5V</text>
<text x="175.3" y="86.7">+5V</text>
<text x="196.4" y="84.9">C307</text>
<text x="197.9" y="87.2">100nF/50V/0603</text>
<text x="136.9" y="101.3">4K7/1%/0603</text>
<text x="146.6" y="96.4" transform="rotate(-90 146.6 96.4)">4K7/1%/0603</text>
<text x="149.1" y="96.3" transform="rotate(-90 149.1 96.3)">R304</text>
<text x="162" y="96.4" transform="rotate(-90 162 96.4)">4K7/1%/0603</text>
<text x="164.5" y="96.3" transform="rotate(-90 164.5 96.3)">R308</text>
<text x="174.5" y="96.4" transform="rotate(-90 174.5 96.4)">4K7/1%/0603</text>
<text x="177.1" y="96.3" transform="rotate(-90 177.1 96.3)">R312</text>
<text x="191.2" y="96.8">GND</text>
<text x="199.7" y="100.3">Conn_01x05</text>
<text x="203" y="98">J301</text>
<text x="140.1" y="103.8">R302</text>
<text x="152.1" y="103.7">4K7/1%/0603</text>
<text x="155.3" y="106.2">R306</text>
<text x="191.8" y="107">+5V</text>
<text x="23.5" y="110.3" transform="rotate(-90 23.5 110.3)">R301</text>
<text x="168.1" y="108.9">R310</text>
<text x="168.6" y="111.4">4K7/1%/0603</text>
<text x="245.7" y="113.4">+3.3V</text>
<text x="19.7" y="115.4" transform="rotate(-90 19.7 115.4)">10K/1%/0603</text>
<text x="21" y="117.1">GND</text>
<text x="106.1" y="118.4">GND</text>
<text x="123.6" y="115.1">C323</text>
<text x="136.3" y="115.2">C316</text>
<text x="149" y="115.2">C318</text>
<text x="161.7" y="115.2">C320</text>
<text x="196.4" y="116.6">C325</text>
<text x="123.9" y="126">GND</text>
<text x="135.3" y="124.1" transform="rotate(-90 135.3 124.1)">1nF/100V/0603</text>
<text x="136.6" y="126">GND</text>
<text x="148" y="124.1" transform="rotate(-90 148 124.1)">1nF/100V/0603</text>
<text x="149.3" y="126">GND</text>
<text x="160.7" y="124.1" transform="rotate(-90 160.7 124.1)">1nF/100V/0603</text>
<text x="162" y="126">GND</text>
<text x="189.9" y="124.3" transform="rotate(-90 189.9 124.3)">1uF/50V/0805</text>
<text x="222.7" y="122.9">C308</text>
<text x="230.3" y="122.9">C309</text>
<text x="237.9" y="122.9">C310</text>
<text x="245.5" y="122.9">C311</text>
<text x="254.4" y="122.9">C312</text>
<text x="262" y="122.9">C313</text>
<text x="269.6" y="122.9">C314</text>
<text x="278.5" y="122.9">C315</text>
<text x="122.5" y="127.9" transform="rotate(-90 122.5 127.9)">100nF/50V/0603</text>
<text x="133.9" y="129.9">+3.3V</text>
<text x="147.4" y="129.9">+5V</text>
<text x="162.6" y="129.9">+5V</text>
<text x="176.6" y="129.9">+5V</text>
<text x="191.2" y="128.5">GND</text>
<text x="198.8" y="128.5">GND</text>
<text x="203" y="129.7">J302</text>
<text x="199.7" y="132">Conn_01x05</text>
<text x="221.7" y="136.8" transform="rotate(-90 221.7 136.8)">4.7uF/16V/0805</text>
<text x="229.3" y="136.7" transform="rotate(-90 229.3 136.7)">470nF/50V/0603</text>
<text x="236.9" y="136.7" transform="rotate(-90 236.9 136.7)">100nF/50V/0603</text>
<text x="244.5" y="136.7" transform="rotate(-90 244.5 136.7)">100nF/50V/0603</text>
<text x="253.4" y="136.7" transform="rotate(-90 253.4 136.7)">100nF/50V/0603</text>
<text x="261" y="136.7" transform="rotate(-90 261 136.7)">100nF/50V/0603</text>
<text x="268.7" y="136.7" transform="rotate(-90 268.7 136.7)">100nF/50V/0603</text>
<text x="277.5" y="136.7" transform="rotate(-90 277.5 136.7)">100nF/50V/0603</text>
<text x="15.6" y="140.6">C301</text>
<text x="149.3" y="140.8" transform="rotate(-90 149.3 140.8)">R305</text>
<text x="151.8" y="142.1" transform="rotate(-90 151.8 142.1)">4K7/1%/0603</text>
<text x="164.5" y="140.8" transform="rotate(-90 164.5 140.8)">R309</text>
<text x="167.1" y="142.1" transform="rotate(-90 167.1 142.1)">4K7/1%/0603</text>
<text x="178.5" y="140.8" transform="rotate(-90 178.5 140.8)">R313</text>
<text x="181" y="142.1" transform="rotate(-90 181 142.1)">4K7/1%/0603</text>
<text x="191.8" y="138.8">+5V</text>
<text x="223" y="141.2">GND</text>
<text x="230.6" y="141.2">GND</text>
<text x="238.2" y="141.2">GND</text>
<text x="245.8" y="141.2">GND</text>
<text x="254.7" y="141.2">GND</text>
<text x="262.3" y="141.2">GND</text>
<text x="270" y="141.2">GND</text>
<text x="277.6" y="141.2">GND</text>
<text x="14.7" y="149.4" transform="rotate(-90 14.7 149.4)">100nF/50V/0603</text>
<text x="136.2" y="145.6">4K7/1%/0603</text>
<text x="141.4" y="148.1">R303</text>
<text x="150.2" y="148.1">4K7/1%/0603</text>
<text x="16" y="151.4">GND GND</text>
<text x="155.3" y="150.7">R307</text>
<text x="168" y="155.7">4K7/1%/0603</text>
<text x="169.3" y="153.2">R311</text>
<text x="196.4" y="154.7">C326</text>
<text x="122.3" y="161">C322</text>
<text x="136.3" y="161">C317</text>
<text x="149" y="161">C319</text>
<text x="161.7" y="161">C321</text>
<text x="103.6" y="165.3">GND</text>
<text x="189.9" y="162.4" transform="rotate(-90 189.9 162.4)">1uF/50V/0805</text>
<text x="191.2" y="165.3">GND</text>
<text x="198.8" y="165.3">GND</text>
<text x="121.3" y="173.6" transform="rotate(-90 121.3 173.6)">100nF/50V/0603</text>
<text x="122.6" y="171.7">GND</text>
<text x="135.3" y="169.9" transform="rotate(-90 135.3 169.9)">1nF/100V/0603</text>
<text x="136.6" y="171.7">GND</text>
<text x="148" y="169.9" transform="rotate(-90 148 169.9)">1nF/100V/0603</text>
<text x="149.3" y="171.7">GND</text>
<text x="160.7" y="169.9" transform="rotate(-90 160.7 169.9)">1nF/100V/0603</text>
<text x="162" y="171.7">GND</text>
<text x="22.3" y="178">GND</text>
</g>
</svg>
